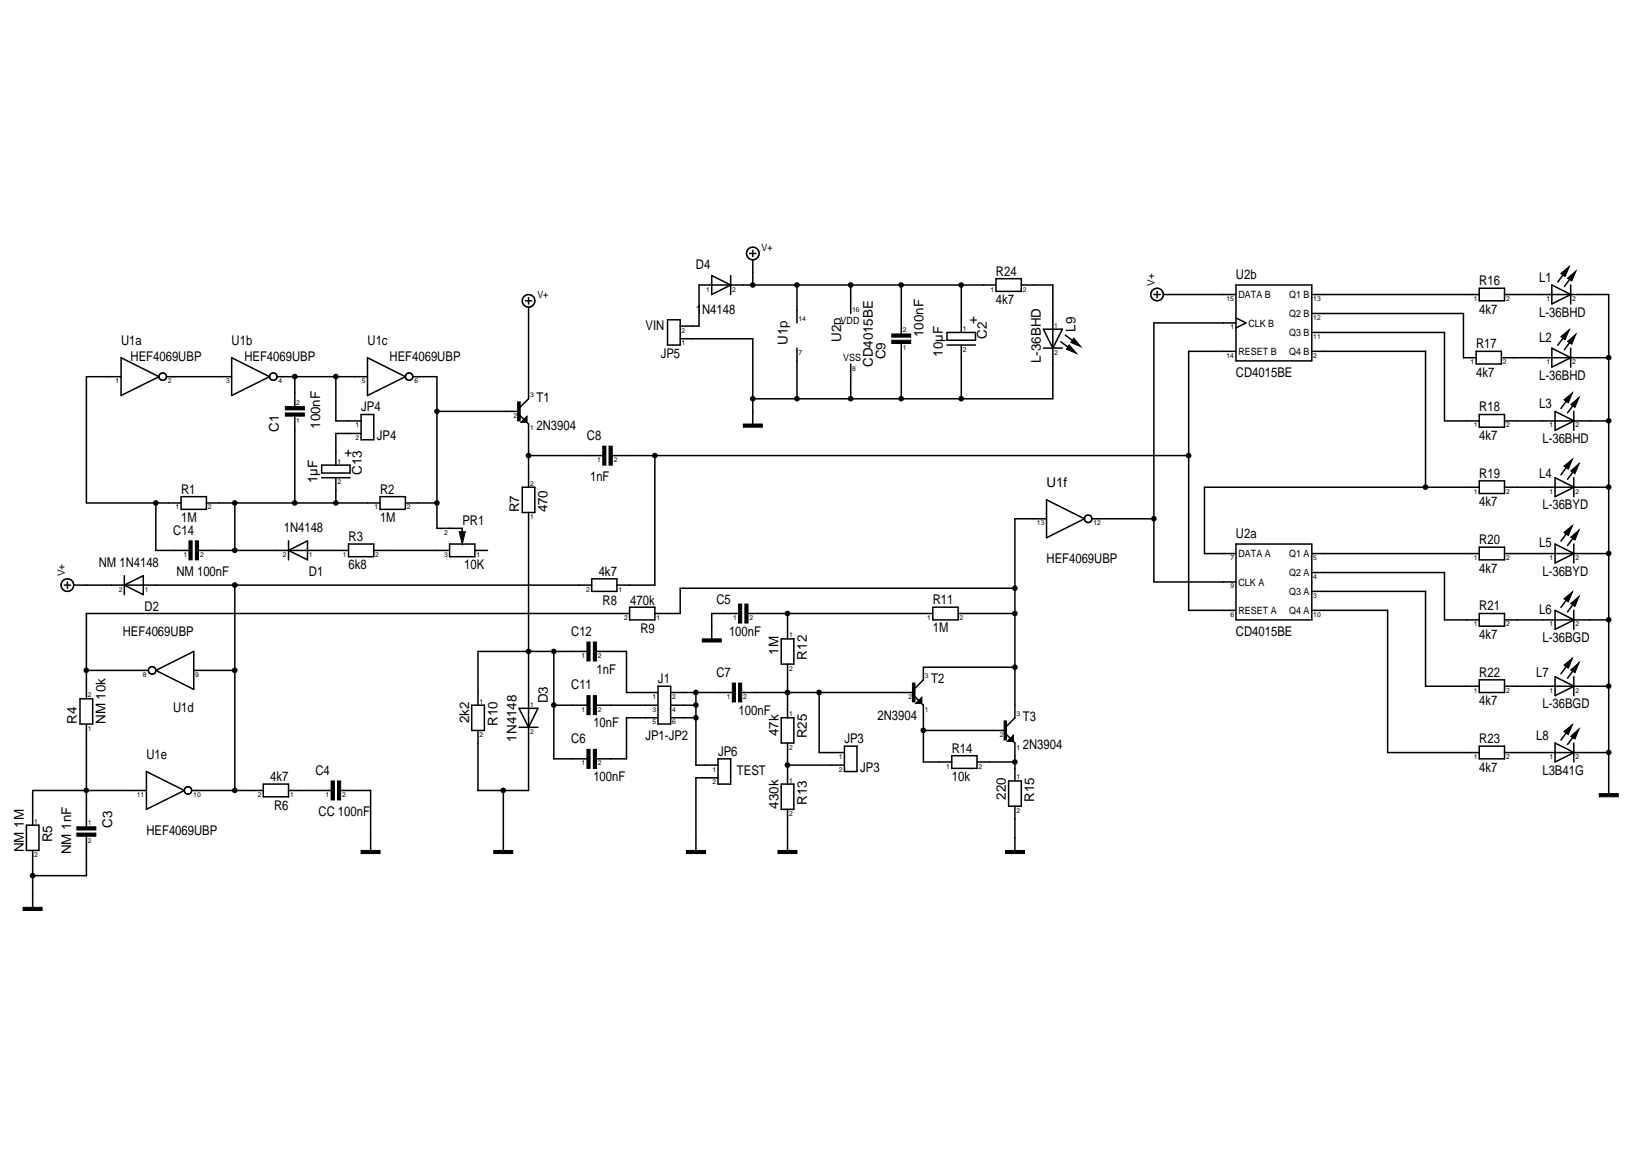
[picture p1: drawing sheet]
<svg xmlns="http://www.w3.org/2000/svg" width="297mm" height="210mm" viewBox="0 0 297 210" stroke-linecap="round" stroke-linejoin="round" font-family="sans-serif">
<g fill="none" stroke="#000" stroke-width=".28">
<path d="M95.6 54.7h1.2M96.2 54.1v1.2M96.2 55.9v16.6l-1.7 1.8M121.5 58.2h2.3v4.6h-2.3zM129.5 50.1l3.5 1.7-3.5 1.8zM133 50.1v3.5M136.4 46.1h1.2M137 45.5v1.2M137 47.2v4.6M145.1 51.8v6.9M154.8 51.8v5.2M164 51.8v8.9"/>
<path d="M175 51.8v8.7M181.3 51.8h-54.1v7.5h-3.4M181.3 50.7h4.6v2.3h-4.6zM185.9 51.8h5.7v20.7h-54.6M189.9 59.9h3.5l-1.8 3.4zM210 53.6h1.2M210.6 53v1.1M211.8 53.6h13.2M225 51.8h13.8v13.8h-13.8zM225 58.7h-15v47.2h15M225 57.8l1.8 .9-1.8 .9M238.8 53.6h30.4"/>
<path d="M238.8 57h27.6v8.1h2.3M269.2 52.4h4.6v2.3h-4.6zM273.8 53.6h19v90.8M282.4 51.8l3.5 1.8-3.5 1.7zM284.9 49.4l-1.4 1.9M285.9 51.8v3.5M286.2 50.2l-1.5 1.9M22 68.5h-6.3v23h17.3M22 65.1l6.9 3.4-6.9 3.4zM28.9 68.5a.68 .68 0 0 1 .7-.7 .68 .68 0 0 1 .7 .7M28.9 68.5a.68 .68 0 0 0 .7 .7 .68 .68 0 0 0 .7-.7M30.3 68.5h11.9"/>
<path d="M42.2 65.1l6.9 3.4-6.9 3.4zM49.1 68.5a.68 .68 0 0 1 .6-.7 .68 .68 0 0 1 .7 .7M49.1 68.5a.68 .68 0 0 0 .6 .7 .68 .68 0 0 0 .7-.7M50.4 68.5h16.5M53.7 68.5v5.5M53.7 75.7v15.8M61.1 68.5v8.1h4.6M65.7 75.4h2.3v4.6h-2.3zM65.7 78.8h-4.6v5.8M66.9 65.1l6.9 3.4-6.9 3.4zM73.8 68.5a.68 .68 0 0 1 .7-.7 .68 .68 0 0 1 .6 .7M73.8 68.5a.68 .68 0 0 0 .7 .7 .68 .68 0 0 0 .6-.7"/>
<path d="M75.1 68.5h4.4v27.6h4.6v.8M79.5 74.8h15M94.5 75.4l1.7 1.7v11.5M123.8 61.6h13.2v15.5M145.1 63.3v9.2M154.8 66.2v6.3M164 62.5v10M172.4 62.8h5.1M172.4 60.5h5.1v1.4h-5.1zM175 62.8v9.7M189.9 63.3h3.5M193.1 62.2l1.9 1.4"/>
<path d="M193.9 61l1.9 1.4M225 63.9h-8.7v47.1h8.7M238.8 60.5h24.1v16.1h6.3M238.8 63.9h20.7v24.7M268.7 63.9h4.6v2.3h-4.6zM269.2 75.4h4.6v2.3h-4.6zM273.3 65.1h19.5M273.8 76.6h19M282.4 63.3l3.5 1.8-3.5 1.7zM283 74.8l3.5 1.8-3.5 1.7zM284.9 60.9l-1.4 1.9M285.5 72.4l-1.4 1.9"/>
<path d="M285.9 63.3v3.5M286.2 61.7l-1.5 1.9M286.4 74.8v3.5M286.7 73.2l-1.4 1.9M28.4 91.5v8.6h6M33 90.3h4.6v2.3h-4.6zM37.6 91.5h31.6M42.7 91.5v8.6M52.5 98.4v3.4M58.5 86.9h5.2M58.5 84.6h5.2v1.4h-5.2zM61.1 86.9v4.6"/>
<path d="M63.4 99h4.6v2.3h-4.6zM69.2 90.3h4.6v2.3h-4.6zM73.8 91.5h5.7M81.8 99h4.6v2.3h-4.6zM95.1 88.6h2.2v4.6h-2.2zM96.2 93.2v50.6h-9.2v-10.9M96.2 82.9h13.5M111.4 82.9h104.9M119.2 82.9v23.5h-6.9M190.5 94.4h-5.8v36.2l-1.7 1.7M190.5 90.9l6.9 3.5-6.9 3.4zM197.4 94.4a.68 .68 0 0 1 .7-.7 .68 .68 0 0 1 .6 .7"/>
<path d="M197.4 94.4a.68 .68 0 0 0 .7 .7 .68 .68 0 0 0 .6-.7M198.7 94.4h11.3M225 99h13.8v13.8h-13.8zM269.2 87.5h4.6v2.3h-4.6zM269.2 99.5h4.6v2.3h-4.6zM269.2 88.6h-50v12.1h5.8M273.8 88.6h19M283 86.9l3.5 1.7-3.5 1.7zM283 99l3.5 1.7-3.5 1.7zM285.5 96.5l-1.4 1.9M285.5 84.5l-1.4 1.9M286.4 86.9v3.4"/>
<path d="M286.4 99v3.4M286.7 97.3l-1.4 1.9M286.7 85.3l-1.4 1.9M11.7 106.4h1.1M12.3 105.9v1.1M13.4 106.4h94.3M22.6 104.7v3.5M22.6 106.4l3.5-1.7v3.5zM36.1 100.1h27.3M42.7 106.4v37.4M52.5 100.1l3.5-1.7v3.4zM68 100.1h13.8"/>
<path d="M86.4 100.1h2.3M100.8 118.5v19.5h6M106.8 118.5h-19.8v9.8M107.7 105.3h4.6v2.3h-4.6zM108.6 118.5h5.4v7.5h5.8M114.6 111.6h-98.9v15.5M114.6 110.4h4.6v2.4h-4.6zM134.4 111.6h-4.9v4.6M136.1 111.6h33.7M142.2 116.2h2.3v4.6h-2.3zM143.3 111.6v4.6M169.8 110.4h4.6v2.4h-4.6z"/>
<path d="M174.4 111.6h10.3M184.7 107h-60.9v4.6h-4.6M238.8 111h13.8v25.9h16.6M238.8 107.6h20.7v17.2h9.7M238.8 104.1h24.1v8.7h6.3M238.8 100.7h30.4M269.2 111.6h4.6v2.3h-4.6zM273.8 112.8h19M273.8 100.7h19M283 111l3.5 1.8-3.5 1.7zM285.5 108.6l-1.4 1.9M286.4 111v3.5"/>
<path d="M286.7 109.4l-1.4 1.9M14.6 127.1h2.3v4.6h-2.3zM15.7 131.7v18.7M15.7 121.9h11.3M27 121.9a.68 .68 0 0 1 .7-.6 .68 .68 0 0 1 .7 .6M27 121.9a.68 .68 0 0 0 .7 .7 .68 .68 0 0 0 .7-.7M28.4 121.9l6.9-3.4v6.9zM35.3 121.9h7.4M85.9 128.3h2.3v4.6h-2.3zM94.5 132.3h3.4M94.5 128.8h3.4l-1.7 3.5zM100.8 128.3h6"/>
<path d="M108.6 128.3h11.2M119.8 130.6h-5.8v7.4h-5.4M119.8 124.8h2.3v6.9h-2.3zM122.1 126h11.2M122.1 130.6h4.6M122.1 128.3h4.6M126.7 126v13.2h4M130.7 138h2.3v4.6h-2.3zM135 126h31.3M142.2 130.6h2.3v4.5h-2.3zM143.3 120.8v9.8M143.3 135.1v7.5"/>
<path d="M143.3 139.2h10.4M149.1 126v10.9h4.6M153.7 135.7h2.3v4.6h-2.3zM166.3 126.5l1.8 1.8v10.3h5.1M168.1 132.9h14.9M173.2 137.5h4.6v2.3h-4.6zM177.8 138.6h6.9M183 133.4l1.7 1.7v6.9M184.7 121.4h-16.6v2.3l-1.8 1.7M269.2 135.7h4.6v2.3h-4.6zM269.2 123.7h4.6v2.3h-4.6zM273.8 136.9h19"/>
<path d="M273.8 124.8h19M283 123.1l3.5 1.7-3.5 1.7zM283 135.1l3.5 1.8-3.5 1.7zM285.5 132.7l-1.4 1.9M285.5 120.7l-1.4 1.9M286.4 123.1v3.4M286.4 135.1v3.5M286.7 133.5l-1.4 1.9M286.7 121.5l-1.4 1.9M4.8 150.1h2.3v4.6h-2.3zM5.9 154.7v10.3M15.7 152.1v7.2h-9.8"/>
<path d="M26.6 143.8h-20.7v6.3M26.6 140.3l6.9 3.5-6.9 3.4zM33.5 143.8a.68 .68 0 0 1 .7-.7 .68 .68 0 0 1 .7 .7M33.5 143.8a.68 .68 0 0 0 .7 .7 .68 .68 0 0 0 .7-.7M34.9 143.8h13M47.9 142.6h4.6v2.3h-4.6zM52.5 143.8h7.8M62 143.8h5.5v10.9M91.6 143.8v10.9M130.7 141.5h-4v13.2M142.2 142.6h2.3v4.6h-2.3zM143.3 147.2v7.5"/>
<path d="M183.6 142h2.3v4.6h-2.3zM184.7 146.6v8.1"/>
<circle cx="96.2" cy="54.7" r="1.15"/>
<circle cx="137" cy="46.1" r="1.14"/>
<circle cx="210.6" cy="53.6" r="1.14"/>
<circle cx="12.3" cy="106.4" r="1.15"/>
</g>
<g fill="#000" stroke="#000" stroke-width=".18">
<path d="M284.1 61.2l1.5-1.3-.7 1.9zM284.1 49.7l1.5-1.2-.7 1.8zM285.3 50.6l1.6-1.3-.8 1.8zM51.9 74h3.5v.5h-3.5zM51.9 75.1h3.5v.6h-3.5zM94.2 73.1h.5v3.5h-.5zM94.8 76.8l1.1-1.1v1.1zM135.3 77.1h3.4v.6h-3.4zM162.3 60.7h3.5v.6h-3.5zM162.3 61.9h3.5v.6h-3.5zM194.6 62.7l1.3 1.6-1.8-.8zM195.5 61.5l1.2 1.6-1.8-.8z"/>
<path d="M284.6 72.7l1.6-1.3-.7 1.9zM285.3 62.1l1.6-1.4-.8 1.9zM285.9 73.6l1.5-1.4-.7 1.9zM34.4 98.4h.6v3.4h-.6zM35.6 98.4h.5v3.4h-.5zM83.6 96.7h1.1l-.6 2.3zM109.7 81.2h.6v3.4h-.6zM110.8 81.2h.6v3.4h-.6zM284.6 96.9l1.6-1.3-.7 1.8zM284.6 84.8l1.6-1.3-.7 1.8zM285.9 97.7l1.5-1.3-.7 1.8zM285.9 85.7l1.5-1.4-.7 1.9z"/>
<path d="M106.8 116.8h.6v3.4h-.6zM108 116.8h.6v3.4h-.6zM127.8 116.2h3.5v.6h-3.5zM134.4 109.9h.6v3.4h-.6zM135.6 109.9h.5v3.4h-.5zM284.6 121l1.6-1.3-.7 1.9zM284.6 108.9l1.6-1.3-.7 1.9zM285.9 109.8l1.5-1.4-.7 1.9zM106.8 136.3h.6v3.5h-.6zM106.8 126.5h.6v3.5h-.6zM108 136.3h.6v3.5h-.6zM108 126.5h.6v3.5h-.6z"/>
<path d="M133.3 124.2h.6v3.5h-.6zM134.4 124.2h.6v3.5h-.6zM166.1 124.2h.4v3.5h-.4zM167.8 126.8v1.2h-1.2zM182.8 131.1h.4v3.5h-.4zM183.3 134.9l1.1-1.2v1.2zM284.6 133.1l1.6-1.3-.7 1.8zM285.9 133.9l1.5-1.3-.7 1.8zM285.9 121.9l1.5-1.4-.7 1.9zM14 151.5h3.4v.6h-3.4zM14 150.4h3.4v.6h-3.4zM60.3 142h.6v3.5h-.6z"/>
<path d="M61.4 142h.6v3.5h-.6zM65.7 154.7h3.5v.6h-3.5zM89.9 154.7h3.4v.6h-3.4zM124.9 154.7h3.5v.6h-3.5zM141.6 154.7h3.5v.6h-3.5zM183 154.7h3.5v.6h-3.5zM291.1 144.4h3.4v.5h-3.4zM4.2 165h3.5v.6h-3.5z"/>
</g>
<g fill="#000">
<circle cx="137" cy="51.8" r=".51"/>
<circle cx="145.1" cy="51.8" r=".51"/>
<circle cx="154.8" cy="51.8" r=".51"/>
<circle cx="164" cy="51.8" r=".51"/>
<circle cx="174.9" cy="51.8" r=".51"/>
<circle cx="53.6" cy="68.5" r=".51"/>
<circle cx="61.1" cy="68.5" r=".51"/>
<circle cx="79.5" cy="74.8" r=".51"/>
<circle cx="137" cy="72.5" r=".51"/>
<circle cx="145.1" cy="72.5" r=".51"/>
<circle cx="154.8" cy="72.5" r=".51"/>
<circle cx="164" cy="72.5" r=".51"/>
<circle cx="174.9" cy="72.5" r=".51"/>
<circle cx="292.8" cy="76.5" r=".51"/>
<circle cx="292.8" cy="65" r=".51"/>
<circle cx="28.3" cy="91.5" r=".51"/>
<circle cx="42.7" cy="91.5" r=".51"/>
<circle cx="53.6" cy="91.5" r=".51"/>
<circle cx="61.1" cy="91.5" r=".51"/>
<circle cx="79.5" cy="91.5" r=".51"/>
<circle cx="96.2" cy="82.9" r=".51"/>
<circle cx="119.2" cy="82.9" r=".51"/>
<circle cx="210" cy="94.4" r=".51"/>
<circle cx="216.3" cy="82.9" r=".51"/>
<circle cx="259.4" cy="88.6" r=".51"/>
<circle cx="292.8" cy="88.6" r=".51"/>
<circle cx="42.7" cy="100.1" r=".51"/>
<circle cx="42.7" cy="106.4" r=".52"/>
<circle cx="96.2" cy="118.5" r=".51"/>
<circle cx="100.8" cy="118.5" r=".51"/>
<circle cx="143.3" cy="111.6" r=".51"/>
<circle cx="184.7" cy="107" r=".51"/>
<circle cx="184.7" cy="111.6" r=".51"/>
<circle cx="292.8" cy="100.7" r=".51"/>
<circle cx="292.8" cy="112.7" r=".51"/>
<circle cx="15.7" cy="121.9" r=".51"/>
<circle cx="42.7" cy="121.9" r=".52"/>
<circle cx="100.8" cy="128.2" r=".51"/>
<circle cx="126.7" cy="128.2" r=".51"/>
<circle cx="126.7" cy="130.6" r=".51"/>
<circle cx="126.7" cy="126" r=".51"/>
<circle cx="143.3" cy="139.2" r=".51"/>
<circle cx="143.3" cy="126" r=".52"/>
<circle cx="149.1" cy="126" r=".51"/>
<circle cx="168" cy="132.8" r=".51"/>
<circle cx="184.7" cy="138.6" r=".51"/>
<circle cx="184.7" cy="121.4" r=".51"/>
<circle cx="292.8" cy="124.8" r=".51"/>
<circle cx="292.8" cy="136.9" r=".51"/>
<circle cx="5.9" cy="159.3" r=".51"/>
<circle cx="15.7" cy="143.8" r=".51"/>
<circle cx="42.7" cy="143.8" r=".51"/>
<circle cx="91.6" cy="143.8" r=".51"/>
</g>
<g font-size="2.4">
<text x="126.7" y="49">D4</text>
<text x="181.3" y="50.1">R24</text>
<text x="225" y="50.7">U2b</text>
<text x="269.2" y="51.8">R16</text>
<text x="280.2" y="51.3">L1</text>
<text x="117.5" y="60">VIN</text>
<text x="126.7" y="57">1N4148</text>
<text x="177.9" y="59" transform="rotate(-90 177.9 59)">+</text>
<text x="181.3" y="55.3">4k7</text>
<text x="269.2" y="57">4k7</text>
<text x="280.2" y="57.6">L-36BHD</text>
<text x="22" y="62.8">U1a</text>
<text x="23.8" y="65.6">HEF4069UBP</text>
<text x="42.2" y="62.8">U1b</text>
<text x="44.5" y="65.6">HEF4069UBP</text>
<text x="66.9" y="62.8">U1c</text>
<text x="70.9" y="65.6">HEF4069UBP</text>
<text x="120.2" y="65.2">JP5</text>
<text x="143.3" y="62.8" transform="rotate(-90 143.3 62.8)">U1p</text>
<text x="153.1" y="62.2" transform="rotate(-90 153.1 62.2)">U2p</text>
<text x="161.2" y="65.3" transform="rotate(-90 161.2 65.3)">C9</text>
<text x="168.1" y="61.3" transform="rotate(-90 168.1 61.3)">100nF</text>
<text x="171.6" y="64.9" transform="rotate(-90 171.6 64.9)">10µF</text>
<text x="179.6" y="61.6" transform="rotate(-90 179.6 61.6)">C2</text>
<text x="195.7" y="60.3" transform="rotate(-90 195.7 60.3)">L9</text>
<text x="268.7" y="63.3">R17</text>
<text x="280.2" y="62.2">L2</text>
<text x="158.9" y="66.8" transform="rotate(-90 158.9 66.8)">CD4015BE</text>
<text x="189.4" y="66" transform="rotate(-90 189.4 66)">L-36BHD</text>
<text x="225" y="68.5">CD4015BE</text>
<text x="268.7" y="68.5">4k7</text>
<text x="280.2" y="69.1">L-36BHD</text>
<text x="58.3" y="78" transform="rotate(-90 58.3 78)">100nF</text>
<text x="65.7" y="74.8">JP4</text>
<text x="97.6" y="73.1">T1</text>
<text x="269.2" y="74.8">R18</text>
<text x="280.2" y="74.3">L3</text>
<text x="50.8" y="78.6" transform="rotate(-90 50.8 78.6)">C1</text>
<text x="64.1" y="83.1" transform="rotate(-90 64.1 83.1)">+</text>
<text x="68.6" y="80">JP4</text>
<text x="97.6" y="78.1">2N3904</text>
<text x="106.8" y="80">C8</text>
<text x="269.2" y="80">4k7</text>
<text x="280.7" y="80.6">L-36BHD</text>
<text x="33" y="89.8">R1</text>
<text x="57.8" y="87.9" transform="rotate(-90 57.8 87.9)">1µF</text>
<text x="65.8" y="86.4" transform="rotate(-90 65.8 86.4)">C13</text>
<text x="69.2" y="89.8">R2</text>
<text x="107.4" y="87.5">1nF</text>
<text x="190.5" y="88.6">U1f</text>
<text x="269.2" y="86.9">R19</text>
<text x="280.2" y="86.9">L4</text>
<text x="33" y="94.9">1M</text>
<text x="69.2" y="94.9">1M</text>
<text x="84.2" y="95.5">PR1</text>
<text x="94.5" y="93.2" transform="rotate(-90 94.5 93.2)">R7</text>
<text x="99.7" y="93.2" transform="rotate(-90 99.7 93.2)">470</text>
<text x="269.2" y="92.1">4k7</text>
<text x="280.7" y="92.6">L-36BYD</text>
<text x="31.5" y="97.2">C14</text>
<text x="51.6" y="96.8">1N4148</text>
<text x="63.4" y="98.4">R3</text>
<text x="225" y="97.8">U2a</text>
<text x="269.2" y="99">R20</text>
<text x="280.2" y="99.5">L5</text>
<text x="18" y="103.1">NM 1N4148</text>
<text x="32.1" y="104.7">NM 100nF</text>
<text x="56.2" y="104.8">D1</text>
<text x="63.4" y="103.5">6k8</text>
<text x="84.5" y="103.5">10K</text>
<text x="109" y="104.8">4k7</text>
<text x="190.5" y="102.4">HEF4069UBP</text>
<text x="269.2" y="104.1">4k7</text>
<text x="280.7" y="104.7">L-36BYD</text>
<text x="26.3" y="111.1">D2</text>
<text x="109.7" y="110">R8</text>
<text x="114.7" y="110">470k</text>
<text x="130.4" y="109.9">C5</text>
<text x="169.8" y="109.9">R11</text>
<text x="269.2" y="111">R21</text>
<text x="280.2" y="111.6">L6</text>
<text x="22.4" y="115.7">HEF4069UBP</text>
<text x="104" y="115.6">C12</text>
<text x="116.6" y="115.1">R9</text>
<text x="132.7" y="115.6">100nF</text>
<text x="141.7" y="119.1" transform="rotate(-90 141.7 119.1)">1M</text>
<text x="146.9" y="120" transform="rotate(-90 146.9 120)">R12</text>
<text x="169.8" y="115">1M</text>
<text x="225" y="115.6">CD4015BE</text>
<text x="269.2" y="116.2">4k7</text>
<text x="280.7" y="116.8">L-36BGD</text>
<text x="104" y="125.4">C11</text>
<text x="108.6" y="122.5">1nF</text>
<text x="119.8" y="124.2">J1</text>
<text x="130.4" y="123.1">C7</text>
<text x="169.5" y="124.2">T2</text>
<text x="269.2" y="123.1">R22</text>
<text x="279.6" y="123.1">L7</text>
<text x="14" y="131.7" transform="rotate(-90 14 131.7)">R4</text>
<text x="19.2" y="131.7" transform="rotate(-90 19.2 131.7)">NM 10k</text>
<text x="31.5" y="129.5">U1d</text>
<text x="85.4" y="131.6" transform="rotate(-90 85.4 131.6)">2k2</text>
<text x="99.7" y="127.9" transform="rotate(-90 99.7 127.9)">D3</text>
<text x="134.4" y="130">100nF</text>
<text x="159.7" y="131">2N3904</text>
<text x="186.2" y="131.1">T3</text>
<text x="269.2" y="128.3">4k7</text>
<text x="280.7" y="128.8">L-36BGD</text>
<text x="90.5" y="132" transform="rotate(-90 90.5 132)">R10</text>
<text x="94" y="134.9" transform="rotate(-90 94 134.9)">1N4148</text>
<text x="104" y="135.1">C6</text>
<text x="108" y="132.3">10nF</text>
<text x="117.5" y="134.6">JP1-JP2</text>
<text x="130.7" y="137.5">JP6</text>
<text x="141.7" y="133.9" transform="rotate(-90 141.7 133.9)">47k</text>
<text x="146.9" y="134.3" transform="rotate(-90 146.9 134.3)">R25</text>
<text x="153.7" y="135.1">JP3</text>
<text x="173.2" y="136.9">R14</text>
<text x="186.2" y="136.2">2N3904</text>
<text x="269.2" y="135.1">R23</text>
<text x="279.6" y="134.6">L8</text>
<text x="26.6" y="138">U1e</text>
<text x="49.2" y="142.1">4k7</text>
<text x="57.4" y="140.9">C4</text>
<text x="108" y="142">100nF</text>
<text x="134.1" y="140.9">TEST</text>
<text x="156.6" y="140.3">JP3</text>
<text x="173.2" y="142">10k</text>
<text x="269.2" y="140.3">4k7</text>
<text x="280.7" y="140.9">L3B41G</text>
<text x="49.9" y="147.3">R6</text>
<text x="58" y="148.4">CC 100nF</text>
<text x="141.7" y="147.1" transform="rotate(-90 141.7 147.1)">430k</text>
<text x="146.9" y="146.4" transform="rotate(-90 146.9 146.4)">R13</text>
<text x="183.1" y="145.5" transform="rotate(-90 183.1 145.5)">220</text>
<text x="188.3" y="145.8" transform="rotate(-90 188.3 145.8)">R15</text>
<text x="4.3" y="155" transform="rotate(-90 4.3 155)">NM 1M</text>
<text x="9.5" y="153.2" transform="rotate(-90 9.5 153.2)">R5</text>
<text x="12.9" y="155.4" transform="rotate(-90 12.9 155.4)">NM 1nF</text>
<text x="20.4" y="150.6" transform="rotate(-90 20.4 150.6)">C3</text>
<text x="26.6" y="151.8">HEF4069UBP</text>
</g>
<g font-size="1.8">
<text x="138.6" y="45.6">V+</text>
<text x="210.1" y="52" transform="rotate(-90 210.1 52)">V+</text>
<text x="97.8" y="54.3">V+</text>
<text x="153" y="58.8">VDD</text>
<text x="225.4" y="54.3">DATA B</text>
<text x="227.2" y="59.4">CLK B</text>
<text x="234.6" y="54.3">Q1 B</text>
<text x="234.6" y="57.7">Q2 B</text>
<text x="153.5" y="65.7">VSS</text>
<text x="225.4" y="64.6">RESET B</text>
<text x="234.6" y="61.2">Q3 B</text>
<text x="234.6" y="64.6">Q4 B</text>
<text x="225.4" y="101.4">DATA A</text>
<text x="234.6" y="101.4">Q1 A</text>
<text x="11.8" y="104.8" transform="rotate(-90 11.8 104.8)">V+</text>
<text x="225.4" y="106.5">CLK A</text>
<text x="234.6" y="104.8">Q2 A</text>
<text x="225.4" y="111.7">RESET A</text>
<text x="234.6" y="111.7">Q4 A</text>
<text x="234.6" y="108.2">Q3 A</text>
</g>
<g font-size="1.2">
<text x="128.5" y="53">1</text>
<text x="133.3" y="53">2</text>
<text x="180.3" y="53">1</text>
<text x="186.2" y="53">2</text>
<text x="145.3" y="58.5">14</text>
<text x="155.1" y="56.7">16</text>
<text x="191.9" y="59.6">1</text>
<text x="223.2" y="54.7">15</text>
<text x="224" y="59.9">1</text>
<text x="239" y="54.7">13</text>
<text x="239" y="58.2">12</text>
<text x="268.2" y="54.7">1</text>
<text x="274.1" y="54.7">2</text>
<text x="281.5" y="54.7">1</text>
<text x="286.2" y="54.7">2</text>
<text x="124.1" y="60.5">2</text>
<text x="124.1" y="62.8">1</text>
<text x="145.3" y="64.5">7</text>
<text x="164.3" y="60.5">2</text>
<text x="164.3" y="63.6">1</text>
<text x="175.2" y="63.9">2</text>
<text x="175.2" y="60.2">1</text>
<text x="191.9" y="64.5">2</text>
<text x="223.2" y="65.1">14</text>
<text x="239" y="61.6">11</text>
<text x="239" y="65.1">2</text>
<text x="21" y="69.7">1</text>
<text x="30.6" y="69.7">2</text>
<text x="41.1" y="69.7">3</text>
<text x="50.7" y="69.7">4</text>
<text x="65.9" y="69.7">5</text>
<text x="75.4" y="69.7">6</text>
<text x="155.1" y="67.4">8</text>
<text x="267.7" y="66.2">1</text>
<text x="273.5" y="66.2">2</text>
<text x="281.5" y="66.2">1</text>
<text x="286.2" y="66.2">2</text>
<text x="53.9" y="73.7">2</text>
<text x="53.9" y="76.9">1</text>
<text x="64.7" y="77.7">1</text>
<text x="93.5" y="76">2</text>
<text x="96.5" y="72.3">3</text>
<text x="268.2" y="77.7">1</text>
<text x="274.1" y="77.7">2</text>
<text x="282" y="77.7">1</text>
<text x="286.7" y="77.7">2</text>
<text x="64.7" y="80">2</text>
<text x="96.5" y="78.3">1</text>
<text x="61.4" y="88.1">2</text>
<text x="61.4" y="84.3">1</text>
<text x="96.5" y="88.3">2</text>
<text x="108.7" y="84.1">1</text>
<text x="111.7" y="84.1">2</text>
<text x="268.2" y="89.8">1</text>
<text x="274.1" y="89.8">2</text>
<text x="282" y="89.8">1</text>
<text x="286.7" y="89.8">2</text>
<text x="32" y="92.7">1</text>
<text x="37.8" y="92.7">2</text>
<text x="68.2" y="92.7">1</text>
<text x="74.1" y="92.7">2</text>
<text x="96.5" y="94.4">1</text>
<text x="188.7" y="95.5">13</text>
<text x="199" y="95.5">12</text>
<text x="33.4" y="101.3">1</text>
<text x="36.4" y="101.3">2</text>
<text x="51.5" y="101.3">2</text>
<text x="56.2" y="101.3">1</text>
<text x="62.4" y="101.3">1</text>
<text x="68.3" y="101.3">2</text>
<text x="80.8" y="97.3">2</text>
<text x="80.8" y="101.3">3</text>
<text x="86.7" y="101.3">1</text>
<text x="224" y="101.9">7</text>
<text x="239" y="101.9">5</text>
<text x="268.2" y="101.9">1</text>
<text x="274.1" y="101.9">2</text>
<text x="282" y="101.9">1</text>
<text x="286.7" y="101.9">2</text>
<text x="21.6" y="107.6">2</text>
<text x="26.3" y="107.6">1</text>
<text x="106.7" y="107.6">2</text>
<text x="112.6" y="107.6">1</text>
<text x="224" y="107">9</text>
<text x="239" y="105.3">4</text>
<text x="113.6" y="112.8">2</text>
<text x="119.5" y="112.8">1</text>
<text x="133.4" y="112.8">1</text>
<text x="136.4" y="112.8">2</text>
<text x="168.8" y="112.8">1</text>
<text x="174.6" y="112.8">2</text>
<text x="224" y="112.2">6</text>
<text x="239" y="112.2">10</text>
<text x="239" y="108.8">3</text>
<text x="268.2" y="113.9">1</text>
<text x="274.1" y="113.9">2</text>
<text x="282" y="113.9">1</text>
<text x="286.7" y="113.9">2</text>
<text x="105.8" y="119.7">1</text>
<text x="108.8" y="119.7">2</text>
<text x="143.6" y="115.9">1</text>
<text x="26" y="123.1">8</text>
<text x="35.5" y="123.1">9</text>
<text x="143.6" y="122">2</text>
<text x="168.3" y="123.4">3</text>
<text x="268.2" y="126">1</text>
<text x="274.1" y="126">2</text>
<text x="282" y="126">1</text>
<text x="286.7" y="126">2</text>
<text x="16" y="126.9">2</text>
<text x="87.3" y="128">1</text>
<text x="96.5" y="128.6">1</text>
<text x="105.8" y="129.4">1</text>
<text x="108.8" y="129.4">2</text>
<text x="118.8" y="127.1">1</text>
<text x="118.8" y="131.7">5</text>
<text x="118.8" y="129.4">3</text>
<text x="122.3" y="131.7">6</text>
<text x="122.3" y="129.4">4</text>
<text x="122.3" y="127.1">2</text>
<text x="132.3" y="127.1">1</text>
<text x="135.3" y="127.1">2</text>
<text x="143.6" y="130.3">1</text>
<text x="165.3" y="127.1">2</text>
<text x="168.3" y="129.4">1</text>
<text x="185" y="130.3">3</text>
<text x="16" y="132.9">1</text>
<text x="87.3" y="134">2</text>
<text x="96.5" y="133.5">2</text>
<text x="143.6" y="136.3">2</text>
<text x="182" y="134">2</text>
<text x="185" y="136.3">1</text>
<text x="105.8" y="139.2">1</text>
<text x="108.8" y="139.2">2</text>
<text x="129.7" y="142.7">2</text>
<text x="129.7" y="140.4">1</text>
<text x="143.6" y="142.3">1</text>
<text x="152.7" y="140.4">2</text>
<text x="152.7" y="138">1</text>
<text x="172.2" y="139.8">1</text>
<text x="178.1" y="139.8">2</text>
<text x="185" y="141.8">1</text>
<text x="268.2" y="138">1</text>
<text x="274.1" y="138">2</text>
<text x="282" y="138">1</text>
<text x="286.7" y="138">2</text>
<text x="6.2" y="149.8">1</text>
<text x="24.9" y="144.9">11</text>
<text x="35.2" y="144.9">10</text>
<text x="46.9" y="144.9">2</text>
<text x="52.8" y="144.9">1</text>
<text x="59.3" y="144.9">1</text>
<text x="62.3" y="144.9">2</text>
<text x="143.6" y="148.4">2</text>
<text x="185" y="147.8">2</text>
<text x="6.2" y="155.9">2</text>
<text x="16" y="153.3">2</text>
<text x="16" y="150.1">1</text>
</g>
</svg>
